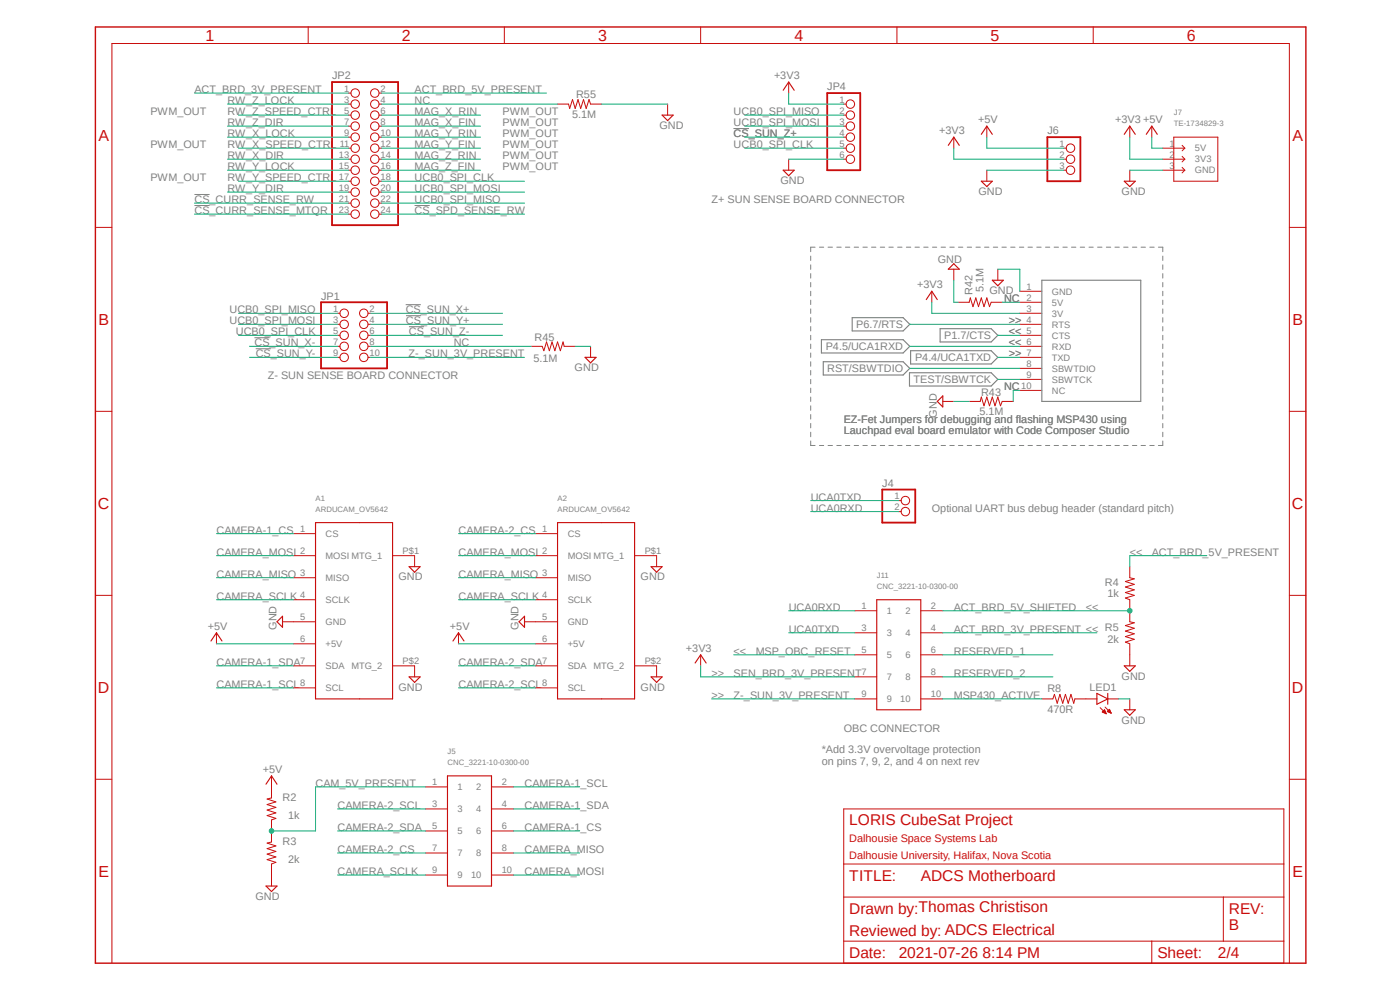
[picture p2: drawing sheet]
<svg xmlns="http://www.w3.org/2000/svg" width="420mm" height="297mm" viewBox="0 0 420 297" stroke-linecap="round" stroke-linejoin="round" font-family="sans-serif">
<path d="M27.9 7.7l364.3 281.7M392.2 7.7l-364.3 281.7" fill="none" stroke="#fff" stroke-width=".3"/>
<g fill="none" stroke="#808080" stroke-width=".3">
<path d="M220.1 38.5h4.5M58.3 58.3h4.6M58.3 61.6h4.6M124.4 61.6h4.5M243.2 76.8v1.3M243.2 79.4v1.3M244.5 74.1h-1.3v1.3M245.8 74.1h1.3M248.4 74.1h1.3M251 74.1h1.3M253.6 74.1h1.3M256.2 74.1h1.4"/>
<path d="M258.9 74.1h1.3M261.5 74.1h1.3M264.1 74.1h1.3M266.7 74.1h1.3M269.3 74.1h1.3M271.9 74.1h1.3M274.5 74.1h1.3M277.1 74.1h1.3M279.7 74.1h1.3M282.3 74.1h1.3M284.9 74.1h1.4M287.5 74.1h1.3"/>
<path d="M290.2 74.1h1.3M292.8 74.1h1.3M295.4 74.1h1.3M298 74.1h1.3M300.6 74.1h1.3M303.2 74.1h1.3M305.8 74.1h1.3M308.4 74.1h1.3M311 74.1h1.3M313.6 74.1h1.3M316.2 74.1h1.3M318.9 74.1h1.3"/>
<path d="M321.4 74.1h1.3M324.1 74.1h1.3M326.7 74.1h1.3M329.3 74.1h1.3M331.9 74.1h1.3M334.5 74.1h1.3M337.1 74.1h1.3M339.7 74.1h1.3M342.3 74.1h1.3M344.9 74.1h1.3M347.5 74.1h1.3v1.3M348.8 76.8v1.3"/>
<path d="M348.8 79.4v1.3M121.7 91.3h4.5M121.8 94.6h4.5M122.7 97.9h4.5M243.2 82v1.4M243.2 84.7v1.3M243.2 87.3v1.3M243.2 90v1.3M243.2 92.6v1.3M243.2 95.2v1.4M243.2 97.9v1.3M348.8 82v1.4"/>
<path d="M348.8 84.7v1.3M348.8 87.3v1.3M348.8 90v1.3M348.8 92.6v1.3M348.8 95.2v1.4M348.8 97.9v1.3M76.3 101.2h4.6M76.7 104.5h4.5M243.2 100.5v1.4M243.2 103.1v1.4M243.2 105.8v1.3M243.2 108.4v1.4"/>
<path d="M243.2 111v1.4M243.2 113.7v1.3M243.2 116.3v1.4M243.2 119v1.3M348.8 100.5v1.4M348.8 103.1v1.4M348.8 105.8v1.3M348.8 108.4v1.4M348.8 111v1.4M348.8 113.7v1.3M348.8 116.3v1.4M348.8 119v1.3"/>
<path d="M243.2 121.6v1.4M243.2 124.2v1.4M243.2 126.9v1.3M243.2 129.5v1.4M243.2 132.2v1.3h1.3M245.8 133.5h1.3M248.4 133.5h1.3M251 133.5h1.3M253.6 133.5h1.3M256.2 133.5h1.4M258.9 133.5h1.3M261.5 133.5h1.3"/>
<path d="M264.1 133.5h1.3M266.7 133.5h1.3M269.3 133.5h1.3M271.9 133.5h1.3M274.5 133.5h1.3M277.1 133.5h1.3M279.7 133.5h1.3M282.3 133.5h1.3M284.9 133.5h1.4M287.5 133.5h1.3M290.2 133.5h1.3M292.8 133.5h1.3"/>
<path d="M295.4 133.5h1.3M298 133.5h1.3M300.6 133.5h1.3M303.2 133.5h1.3M305.8 133.5h1.3M308.4 133.5h1.3M311 133.5h1.3M313.6 133.5h1.3M316.2 133.5h1.3M318.9 133.5h1.3M321.4 133.5h1.3M324.1 133.5h1.3"/>
<path d="M326.7 133.5h1.3M329.3 133.5h1.3M331.9 133.5h1.3M334.5 133.5h1.3M337.1 133.5h1.3M339.7 133.5h1.3M342.3 133.5h1.3M344.9 133.5h1.3M348.8 121.6v1.4M348.8 124.2v1.4M348.8 126.9v1.3M348.8 129.5v1.4"/>
<path d="M348.8 132.2v1.3h-1.3"/>
</g>
<path d="M255.7 95.2h15.2l2 2-2 2h-15.2zM282 98.5h15.3l2 2-2 2h-15.3zM246.4 101.8h24.5l2 2-2 2h-24.5zM247 108.4h23.9l2 2-2 2h-23.9zM272.8 111.7h24.5l2 2-2 2h-24.5zM273.2 105.1h24.1l2 2-2 2h-24.1z" fill="none" stroke="#808080" stroke-width=".34"/>
<path d="M28.6 8.1h363.2v280.6h-363.2z" fill="none" stroke="#c90d0c" stroke-width=".42"/>
<g fill="none" stroke="#c90d0c" stroke-width=".3">
<path d="M92.5 8.1v4.9M151.3 8.1v4.9M210.2 8.1v4.9M269.1 8.1v4.9M328 8.1v4.9M104.6 31.2h.7M104.6 34.5h.7M104.6 37.8h.7M104.6 27.9h.7M113.7 31.2h.8M113.7 34.5h.8M113.7 37.8h.8"/>
<path d="M113.7 27.9h.8M167.3 31.2h3.3l.3 1.3 .8-2.7 .9 2.7 .8-2.7 .8 2.7 .8-2.7 .9 2.7 .8-2.7 .5 1.4h3.3M200.3 31.2v3.3M236.6 24.6v3.3M253.1 31.2h.7M253.1 34.5h.7M253.1 37.8h.7M296 37.8v3.3M338.9 37.8v3.3M345.5 37.8v3.3M104.6 41.1h.7M104.6 44.4h.7"/>
<path d="M104.6 47.7h.7M104.6 51h.7M104.6 54.3h.7M104.6 57.6h.7M113.7 41.1h.8M113.7 44.4h.8M113.7 47.7h.8M113.7 51h.8M113.7 54.3h.8M113.7 57.6h.8M236.6 47.7v3.3M253.1 41.1h.7"/>
<path d="M253.1 44.4h.7M253.1 47.7h.7M286.1 41.1v3.3M296 51v3.3M319.2 44.4h.7M319.2 47.7h.7M319.2 51h.7M338.9 51v3.3M348.8 44.4h6.6M348.8 47.7h6.6M348.8 51h6.6M352.1 41.1h13.2v13.2h-13.2z"/>
<path d="M354.6 43.6l.8 .8M354.6 46.9l.8 .8M354.6 50.2l.8 .8M355.4 44.4l-.8 .8M355.4 47.7l-.8 .8M355.4 51l-.8 .8M28.6 68.2h5M104.6 60.9h.7M104.6 64.2h.7M113.7 60.9h.8M113.7 64.2h.8M386.8 68.2h5"/>
<path d="M101.3 93.9h.7M101.3 97.2h.7M110.4 93.9h.8M110.4 97.2h.8M279.5 87.3v3.3M286.1 80.7v3.3M287.4 90.6h3.3l.4-1.3 .8 2.6 .8-2.6 .8 2.6 .9-2.6 .8 2.6 .8-2.6 .8 2.6 .5-1.3h3.4M299.3 80.7v3.3M305.9 87.3h6.6M305.9 90.6h6.6M305.9 93.9h6.6M305.9 97.2h6.6"/>
<path d="M101.3 100.5h.7M101.3 103.8h.7M101.3 107.1h.7M110.4 100.5h.8M110.4 103.8h.8M110.4 107.1h.8M159.3 103.8h3.3l.6 1.3 .8-2.6 .8 2.6 .8-2.6 .9 2.6 .8-2.6 .8 2.6 .8-2.6 .3 1.3h3.4M177.2 103.8v3.3M305.9 100.5h6.6M305.9 103.8h6.6M305.9 107.1h6.6M305.9 110.4h6.6"/>
<path d="M305.9 113.7h6.6M305.9 117h6.6M28.6 123.3h5M282.8 120.3h3.3M290.7 120.3h3.3l.4-1.3 .8 2.6 .8-2.6 .8 2.6 .9-2.6 .8 2.6 .8-2.6 .8 2.6 .6-1.3h3.3M386.8 123.3h5M88.1 159.9h6.6M160.7 159.9h6.6M269.6 150h.7M269.6 153.3h.7M28.6 178.4h5M88.1 166.5h6.6"/>
<path d="M88.1 173.1h6.6M88.1 179.7h6.6M117.8 166.5h6.6v3.3M160.7 166.5h6.6M160.7 173.1h6.6M160.7 179.7h6.6M190.4 166.5h6.6v3.3M338.9 169.8v3.3l1.4 .4-2.7 .8 2.7 .8-2.7 .8 2.7 .9-2.7 .8 2.7 .8-2.7 .8 1.3 .5v6.7l1.4 .2-2.7 .9 2.7 .8-2.7 .8 2.7 .8-2.7 .9 2.7 .8-2.7 .8 1.3 .6v6.6M386.8 178.4h5M64.9 189.7v3.3M84.8 186.4h9.9M88.1 193h6.6"/>
<path d="M88.1 199.6h6.6M117.8 199.6h6.6v3.3M137.5 189.7v3.3M157.4 186.4h9.9M160.7 193h6.6M160.7 199.6h6.6M190.4 199.6h6.6v3.3M210.2 196.3v3.3M256.4 183h6.6M256.4 189.7h6.6M256.4 196.3h6.6M276.2 183h6.6"/>
<path d="M276.2 189.7h6.6M276.2 196.3h6.6M88.1 206.2h6.6M160.7 206.2h6.6M256.4 209.5h6.6M256.4 202.9h6.6M276.2 209.5h6.6M276.2 202.9h6.6M312.5 209.5h3.3l.5-1.4 .9 2.7 .8-2.7 .8 2.7 .8-2.7 .9 2.7 .8-2.7 .8 2.7 .4-1.3h6.6M330 212.1l1.9 1.8M330.8 213.4h.8M330.8 213.3h.8"/>
<path d="M330.9 213.2h.6M331 213.1h.5M331.1 213.6h.6M331.2 212.9h.2M331.3 212.8h.1M331.3 212.7l.6 1.2-1.2-.5zM331.4 213.7h.4M331.5 211.9l1.8 1.8M331.7 213.9h.1M332.2 213.2h.9M332.3 209.5h3.3M332.3 213.3h.9"/>
<path d="M332.4 213.1h.6M332.5 212.9h.5M332.7 213.4h.5M332.7 212.8h.2M332.8 212.6h.1M332.8 212.6l-.6 .6 1.1 .5M332.8 212.6l.5 1.1M333 213.6h.2M333.3 213.7h.1M338.9 209.5v3.2M28.6 233.6h5M81.4 232.5v6.6l-1.3 .4 2.7 .8-2.7 .8 2.7 .9-2.7 .8 2.7 .8-2.7 .8 2.7 .9-1.4 .4v6.6l-1.3 .4 2.7 .8-2.7 .8 2.7 .9-2.7 .8 2.7 .8-2.7 .8 2.7 .8-1.4 .6v6.6"/>
<path d="M127.7 235.8h6.5M147.4 235.8h6.7M386.8 233.6h5M127.7 242.4h6.5M127.7 249h6.5M127.7 255.7h6.5M147.4 242.4h6.7M147.4 249h6.7M147.4 255.7h6.7M253.1 242.4h132v46.3h-132zM253.1 259h132M127.7 262.3h6.5"/>
<path d="M147.4 262.3h6.7M253.1 268.9h132M367 268.9v13.2M33.6 288.7v-275.7h353.2v275.7M253.1 282.1h132M345.5 282.1v6.6"/>
<circle cx="106.5" cy="37.8" r="1.27"/>
<circle cx="106.5" cy="34.5" r="1.27"/>
<circle cx="106.5" cy="31.2" r="1.27"/>
<circle cx="106.5" cy="27.9" r="1.27"/>
<circle cx="112.4" cy="34.5" r="1.27"/>
<circle cx="112.4" cy="37.8" r="1.27"/>
<circle cx="112.4" cy="31.2" r="1.27"/>
<circle cx="112.4" cy="27.9" r="1.27"/>
<circle cx="255.1" cy="31.2" r="1.27"/>
<circle cx="255.1" cy="37.8" r="1.27"/>
<circle cx="255.1" cy="34.5" r="1.27"/>
<circle cx="106.5" cy="44.4" r="1.27"/>
<circle cx="106.5" cy="51" r="1.27"/>
<circle cx="106.5" cy="41.1" r="1.27"/>
<circle cx="106.5" cy="54.3" r="1.27"/>
<circle cx="106.5" cy="57.6" r="1.27"/>
<circle cx="106.5" cy="47.7" r="1.27"/>
<circle cx="112.4" cy="41.1" r="1.27"/>
<circle cx="112.4" cy="44.4" r="1.27"/>
<circle cx="112.4" cy="51" r="1.27"/>
<circle cx="112.4" cy="47.7" r="1.27"/>
<circle cx="112.4" cy="54.3" r="1.27"/>
<circle cx="112.4" cy="57.6" r="1.27"/>
<circle cx="255.1" cy="47.7" r="1.27"/>
<circle cx="255.1" cy="41.1" r="1.27"/>
<circle cx="255.1" cy="44.4" r="1.27"/>
<circle cx="321.1" cy="44.4" r="1.27"/>
<circle cx="321.1" cy="47.7" r="1.27"/>
<circle cx="321.1" cy="51" r="1.27"/>
<circle cx="106.5" cy="60.9" r="1.27"/>
<circle cx="106.5" cy="64.2" r="1.27"/>
<circle cx="112.4" cy="60.9" r="1.27"/>
<circle cx="112.4" cy="64.2" r="1.27"/>
<circle cx="103.2" cy="93.9" r="1.27"/>
<circle cx="103.2" cy="97.2" r="1.27"/>
<circle cx="109.1" cy="97.2" r="1.27"/>
<circle cx="109.1" cy="93.9" r="1.27"/>
<circle cx="103.2" cy="100.5" r="1.27"/>
<circle cx="103.2" cy="107.1" r="1.27"/>
<circle cx="103.2" cy="103.8" r="1.27"/>
<circle cx="109.1" cy="107.1" r="1.27"/>
<circle cx="109.1" cy="100.5" r="1.27"/>
<circle cx="109.1" cy="103.8" r="1.27"/>
<circle cx="271.6" cy="150" r="1.27"/>
<circle cx="271.6" cy="153.3" r="1.27"/>
</g>
<g fill="none" stroke="#c90d0c" stroke-width=".34">
<path d="M198.6 34.5h3.3l-1.6 1.7zM234.9 27.1l1.7-2.5 1.7 2.5M234.9 51h3.4l-1.7 1.7zM284.5 43.6l1.6-2.5 1.7 2.5M294.4 40.3l1.6-2.5 1.7 2.5M294.4 54.3h3.3l-1.7 1.6zM337.3 54.3h3.3l-1.7 1.6zM337.3 40.3l1.6-2.5 1.7 2.5M343.9 40.3l1.6-2.5 1.7 2.5M286.1 79l1.7 1.7h-3.3zM277.9 89.8l1.6-2.5 1.7 2.5M297.7 84h3.3l-1.7 1.6z"/>
<path d="M175.5 107.1h3.3l-1.6 1.7zM281.2 120.3l1.6-1.6v3.3zM94.7 156.6h23.1v52.9h-23.1zM167.3 156.6h23.1v52.9h-23.1zM122.7 169.8h3.3l-1.6 1.7zM195.3 169.8h3.3l-1.6 1.7zM263 179.7h13.2v33h-13.2zM63.3 192.1l1.6-2.4 1.7 2.4M83.1 186.4l1.7-1.7v3.3zM135.9 192.1l1.6-2.4 1.7 2.4M157.4 184.7v3.3l-1.7-1.6zM208.5 198.7l1.7-2.4 1.6 2.4"/>
<path d="M337.3 199.6h3.3l-1.7 1.6zM122.7 202.9h3.3l-1.6 1.6zM195.3 202.9h3.3l-1.6 1.6zM329.1 207.8l3.2 1.7-3.2 1.6zM332.3 207.8v3.3M337.3 212.7h3.3l-1.7 1.7zM79.8 235l1.6-2.5 1.7 2.5M134.2 232.5h13.2v33.1h-13.2zM79.8 265.6h3.3l-1.7 1.6z"/>
</g>
<path d="M99.6 24.6h19.8v42.9h-19.8zM248.2 27.9h9.9v23.1h-9.9zM314.2 41.1h9.9v13.2h-9.9zM96.3 90.6h19.8v19.8h-19.8zM264.7 146.7h9.9v9.9h-9.9z" fill="none" stroke="#c90d0c" stroke-width=".55"/>
<g fill="none" stroke="#0dab76" stroke-width=".3">
<path d="M58.3 27.9h46.3M68.2 37.8h36.4M71.5 34.5h33.1M114.5 34.5h29.6M114.5 37.8h29.6M114.5 27.9h49.5M180.5 31.2h19.8M223.4 34.5h29.7M223.4 37.8h29.7M236.6 27.9v3.3h16.5M68.2 57.6h36.4M68.2 47.7h36.4"/>
<path d="M71.5 54.3h33.1M71.5 44.4h33.1M114.5 54.3h42.9M114.5 44.4h29.6M114.5 57.6h42.9M114.5 41.1h29.6M114.5 47.7h29.6M114.5 51h29.6M223.4 44.4h29.7M236.6 47.7h16.5M286.1 44.4v3.3h33.1M296 41.1v3.3h23.2"/>
<path d="M296 51h23.2M338.9 41.1v6.6h9.9M338.9 51h9.9M345.5 41.1v3.3h3.3M58.3 60.9h46.3M58.3 64.2h46.3M114.5 60.9h42.9M71.5 93.9h29.8M71.5 97.2h29.8M111.2 93.9h39.5M111.2 97.2h39.5M279.5 90.6v3.3h26.4"/>
<path d="M286.1 84v6.6h1.3M299.3 80.7h6.6v6.6M71.5 100.5h29.8M74.8 103.8h26.5M74.8 107.1h26.5M111.2 100.5h39.5M172.6 103.8h4.6M286.1 120.3h4.6M243.2 150h26.4M243.2 153.3h26.4M362 166.5h-23.1v3.3M64.9 193h23.2"/>
<path d="M137.5 193h23.2M210.2 199.6v3.3h46.2M236.6 189.7h19.8M236.6 183h19.8M282.8 189.7h46.3M335.6 209.5h3.3M81.4 249h13.3"/>
</g>
<circle cx="81.4" cy="249" r=".68" fill="#0dab76"/>
<g fill="none" stroke="#0dab76" stroke-width=".3">
<path d="M127.7 235.8h-33v13.2"/>
<circle cx="81.4" cy="249" r=".68"/>
</g>
<circle cx="338.9" cy="183" r=".68" fill="#0dab76"/>
<g fill="none" stroke="#0dab76" stroke-width=".3">
<path d="M68.2 31.2h36.4M114.5 31.2h52.8M68.2 41.1h36.4M68.2 51h36.4M223.4 41.1h29.7M114.5 64.2h42.9M272.9 97.2h33M300.7 90.6h5.2M111.2 107.1h46.2M111.2 103.8h48.1M272.9 110.4h33M272.9 103.8h33"/>
<path d="M299.3 113.7h6.6M299.3 107.1h6.6M299.3 100.5h6.6M305.9 117h-1.9v3.3M64.9 159.9h23.2M137.5 159.9h23.2M64.9 179.7h23.2M64.9 173.1h23.2M64.9 166.5h23.2M137.5 179.7h23.2M137.5 173.1h23.2M137.5 166.5h23.2"/>
<path d="M64.9 199.6h23.2M137.5 199.6h23.2M220.1 196.3h36.3M282.8 183h56.1M282.8 196.3h33M64.9 206.2h23.2M137.5 206.2h23.2M213.5 209.5h42.9M282.8 202.9h33M282.8 209.5h29.7M154.1 235.8h19.8M101.3 242.4h26.4"/>
<path d="M101.3 249h26.4M101.3 255.7h26.4M154.1 242.4h19.8M154.1 249h19.8M154.1 255.7h19.8M101.3 262.3h26.4M154.1 262.3h19.8"/>
<circle cx="338.9" cy="183" r=".68"/>
</g>
<path d="M312.5 84h29.7v36.3h-29.7z" fill="none" stroke="#808080" stroke-width=".34"/>
<g font-size="4.8" fill="#c90d0c">
<text x="61.7" y="12.2">1</text>
<text x="120.6" y="12.2">2</text>
<text x="179.5" y="12.2">3</text>
<text x="238.3" y="12.2">4</text>
<text x="297.2" y="12.2">5</text>
<text x="356.1" y="12.2">6</text>
<text x="29.5" y="42.3">A</text>
<text x="387.7" y="42.3">A</text>
<text x="29.5" y="97.4">B</text>
<text x="387.7" y="97.4">B</text>
<text x="29.4" y="152.5">C</text>
<text x="387.6" y="152.5">C</text>
<text x="29.4" y="207.7">D</text>
<text x="387.6" y="207.7">D</text>
<text x="29.5" y="262.8">E</text>
<text x="387.7" y="262.8">E</text>
</g>
<g font-size="4.7" fill="#c90d0c">
<text x="254.8" y="247.4">LORIS CubeSat Project</text>
<text x="254.8" y="263.9">TITLE:</text>
<text x="276.2" y="263.9">ADCS Motherboard</text>
<text x="254.8" y="273.8">Drawn by:Thomas Christison</text>
<text x="368.6" y="273.8">REV:</text>
<text x="254.8" y="280.4">Reviewed by: ADCS Electrical</text>
<text x="368.6" y="278.8">B</text>
<text x="254.8" y="287">Date:</text>
<text x="269.6" y="287">2021-07-26 8:14 PM</text>
<text x="347.2" y="287">Sheet:</text>
<text x="365.3" y="287">2/4</text>
</g>
<g font-size="3.3" fill="#808080">
<text x="99.6" y="23.7">JP2</text>
<text x="232.2" y="23.6">+3V3</text>
<text x="58.3" y="27.9">ACT_BRD_3V_PRESENT</text>
<text x="124.4" y="27.9">ACT_BRD_5V_PRESENT</text>
<text x="172.8" y="29.3">R55</text>
<text x="248.2" y="27.1">JP4</text>
<text x="45.1" y="34.5">PWM_OUT</text>
<text x="68.2" y="34.5">RW_Z_SPEED_CTRL</text>
<text x="68.2" y="31.2">RW_Z_LOCK</text>
<text x="124.4" y="31.2">NC</text>
<text x="124.4" y="34.5">MAG_X_RIN</text>
<text x="150.8" y="34.5">PWM_OUT</text>
<text x="171.6" y="35.5">5.1M</text>
<text x="220.1" y="34.5">UCB0_SPI_MISO</text>
<text x="68.2" y="37.8">RW_Z_DIR</text>
<text x="68.2" y="41.1">RW_X_LOCK</text>
<text x="124.4" y="41.1">MAG_Y_RIN</text>
<text x="124.4" y="37.8">MAG_X_FIN</text>
<text x="150.8" y="41.1">PWM_OUT</text>
<text x="150.8" y="37.8">PWM_OUT</text>
<text x="197.8" y="38.6">GND</text>
<text x="220.1" y="37.8">UCB0_SPI_MOSI</text>
<text x="220.1" y="41.1">CS_SUN_Z+</text>
<text x="281.7" y="40.1">+3V3</text>
<text x="293.5" y="36.8">+5V</text>
<text x="314.2" y="40.3">J6</text>
<text x="334.5" y="36.8">+3V3 +5V</text>
<text x="45.1" y="44.4">PWM_OUT</text>
<text x="68.2" y="44.4">RW_X_SPEED_CTRL</text>
<text x="68.2" y="47.7">RW_X_DIR</text>
<text x="124.4" y="44.4">MAG_Y_FIN</text>
<text x="124.4" y="47.7">MAG_Z_RIN</text>
<text x="150.8" y="47.7">PWM_OUT</text>
<text x="150.8" y="44.4">PWM_OUT</text>
<text x="220.1" y="44.4">UCB0_SPI_CLK</text>
<text x="68.2" y="51">RW_Y_LOCK</text>
<text x="124.4" y="51">MAG_Z_FIN</text>
<text x="150.8" y="51">PWM_OUT</text>
<text x="45.1" y="54.3">PWM_OUT</text>
<text x="68.2" y="54.3">RW_Y_SPEED_CTRL</text>
<text x="68.2" y="57.6">RW_Y_DIR</text>
<text x="124.4" y="54.3">UCB0_SPI_CLK</text>
<text x="124.4" y="57.6">UCB0_SPI_MOSI</text>
<text x="234.1" y="55.1">GND</text>
<text x="293.5" y="58.4">GND</text>
<text x="336.5" y="58.4">GND</text>
<text x="58.3" y="60.9">CS_CURR_SENSE_RW</text>
<text x="58.3" y="64.2">CS_CURR_SENSE_MTQR</text>
<text x="124.4" y="60.9">UCB0_SPI_MISO</text>
<text x="124.4" y="64.2">CS_SPD_SENSE_RW</text>
<text x="213.5" y="60.9">Z+ SUN SENSE BOARD CONNECTOR</text>
<text x="281.3" y="78.9">GND</text>
<text x="96.3" y="89.8">JP1</text>
<text x="275.1" y="86.3">+3V3</text>
<text x="291.7" y="88.3" transform="rotate(-90 291.7 88.3)">R42</text>
<text x="295" y="87.6" transform="rotate(-90 295 87.6)">5.1M</text>
<text x="296.8" y="88.1">GND</text>
<text x="68.8" y="93.9">UCB0_SPI_MISO</text>
<text x="121.7" y="93.9">CS_SUN_X+</text>
<text x="301.2" y="90.6">NC</text>
<text x="68.8" y="97.2">UCB0_SPI_MOSI</text>
<text x="70.7" y="100.5">UCB0_SPI_CLK</text>
<text x="121.8" y="97.2">CS_SUN_Y+</text>
<text x="122.7" y="100.5">CS_SUN_Z-</text>
<text x="256.9" y="98.4">P6.7/RTS</text>
<text x="283.3" y="101.7">P1.7/CTS</text>
<text x="302.6" y="97.2">&gt;&gt;</text>
<text x="302.6" y="100.5">&lt;&lt;</text>
<text x="76.3" y="103.8">CS_SUN_X-</text>
<text x="76.7" y="107.1">CS_SUN_Y-</text>
<text x="122.6" y="107.1">Z-_SUN_3V_PRESENT</text>
<text x="136.1" y="103.8">NC</text>
<text x="160.4" y="102.2">R45</text>
<text x="247.7" y="105">P4.5/UCA1RXD</text>
<text x="302.6" y="103.8">&lt;&lt;</text>
<text x="302.6" y="107.1">&gt;&gt;</text>
<text x="80.3" y="113.7">Z- SUN SENSE BOARD CONNECTOR</text>
<text x="160" y="108.5">5.1M</text>
<text x="172.4" y="111.3">GND</text>
<text x="248.2" y="111.6">RST/SBWTDIO</text>
<text x="274.5" y="108.3">P4.4/UCA1TXD</text>
<text x="274.1" y="114.9">TEST/SBWTCK</text>
<text x="294.3" y="118.7">R43</text>
<text x="301.2" y="117">NC</text>
<text x="281" y="125.1" transform="rotate(-90 281 125.1)">GND</text>
<text x="293.8" y="124.3">5.1M</text>
<text x="253.1" y="126.7">EZ-Fet Jumpers for debugging and flashing MSP430 using</text>
<text x="253.1" y="130.2">Lauchpad eval board emulator with Code Composer Studio</text>
<text x="264.7" y="145.9">J4</text>
<text x="243.2" y="150">UCA0TXD</text>
<text x="243.2" y="153.3">UCA0RXD</text>
<text x="279.5" y="153.3">Optional UART bus debug header (standard pitch)</text>
<text x="64.9" y="159.9">CAMERA-1_CS</text>
<text x="137.5" y="159.9">CAMERA-2_CS</text>
<text x="64.9" y="166.5">CAMERA_MOSI</text>
<text x="137.5" y="166.5">CAMERA_MOSI</text>
<text x="338.9" y="166.5">&lt;&lt;</text>
<text x="345.5" y="166.5">ACT_BRD_5V_PRESENT</text>
<text x="64.9" y="173.1">CAMERA_MISO</text>
<text x="119.6" y="173.9">GND</text>
<text x="137.5" y="173.1">CAMERA_MISO</text>
<text x="192.2" y="173.9">GND</text>
<text x="64.9" y="179.7">CAMERA_SCLK</text>
<text x="137.5" y="179.7">CAMERA_SCLK</text>
<text x="331.5" y="175.8">R4</text>
<text x="332.2" y="179.1">1k</text>
<text x="236.6" y="183.1">UCA0RXD</text>
<text x="286.1" y="183.1">ACT_BRD_5V_SHIFTED</text>
<text x="325.8" y="183.1">&lt;&lt;</text>
<text x="62.4" y="188.7">+5V</text>
<text x="82.9" y="188.8" transform="rotate(-90 82.9 188.8)">GND</text>
<text x="135" y="188.7">+5V</text>
<text x="155.6" y="188.8" transform="rotate(-90 155.6 188.8)">GND</text>
<text x="236.6" y="189.7">UCA0TXD</text>
<text x="286.1" y="189.7">ACT_BRD_3V_PRESENT &lt;&lt; R5</text>
<text x="205.8" y="195.3">+3V3</text>
<text x="220.1" y="196.3">&lt;&lt;</text>
<text x="226.7" y="196.3">MSP_OBC_RESET</text>
<text x="286.1" y="196.3">RESERVED_1</text>
<text x="332.2" y="192.6">2k</text>
<text x="64.9" y="199.6">CAMERA-1_SDA</text>
<text x="137.5" y="199.6">CAMERA-2_SDA</text>
<text x="213.5" y="202.9">&gt;&gt;</text>
<text x="220.1" y="202.9">SEN_BRD_3V_PRESENT</text>
<text x="286.1" y="202.9">RESERVED_2</text>
<text x="336.5" y="203.7">GND</text>
<text x="64.9" y="206.2">CAMERA-1_SCL</text>
<text x="119.6" y="207">GND</text>
<text x="137.5" y="206.2">CAMERA-2_SCL</text>
<text x="192.2" y="207">GND</text>
<text x="213.5" y="209.5">&gt;&gt;</text>
<text x="220.1" y="209.5">Z-_SUN_3V_PRESENT</text>
<text x="286.1" y="209.5">MSP430_ACTIVE</text>
<text x="314.2" y="207.5">R8</text>
<text x="326.8" y="207.1">LED1</text>
<text x="314.2" y="213.7">470R</text>
<text x="253.1" y="219.3">OBC CONNECTOR</text>
<text x="336.5" y="216.9">GND</text>
<text x="246.5" y="225.8">*Add 3.3V overvoltage protection</text>
<text x="78.9" y="231.6">+5V</text>
<text x="246.5" y="229.2">on pins 7, 9, 2, and 4 on next rev</text>
<text x="94.7" y="235.8">CAM_5V_PRESENT</text>
<text x="157.4" y="235.8">CAMERA-1_SCL</text>
<text x="84.8" y="240.1">R2</text>
<text x="86.4" y="245.5">1k</text>
<text x="101.3" y="242.4">CAMERA-2_SCL</text>
<text x="157.4" y="242.4">CAMERA-1_SDA</text>
<text x="101.3" y="249.1">CAMERA-2_SDA</text>
<text x="157.4" y="249.1">CAMERA-1_CS</text>
<text x="84.8" y="253.3">R3</text>
<text x="101.3" y="255.7">CAMERA-2_CS</text>
<text x="157.4" y="255.7">CAMERA_MISO</text>
<text x="86.4" y="258.7">2k</text>
<text x="101.3" y="262.3">CAMERA_SCLK</text>
<text x="157.4" y="262.3">CAMERA_MOSI</text>
<text x="76.6" y="269.7">GND</text>
</g>
<g font-size="3.3" fill="#c90d0c">
<text x="254.8" y="252.4">Dalhousie Space Systems Lab</text>
<text x="254.8" y="257.3">Dalhousie University, Halifax, Nova Scotia</text>
</g>
<g font-size="2.8" fill="#808080">
<text x="103.3" y="27.4">1</text>
<text x="114.2" y="27.4">2</text>
<text x="103.3" y="30.7">3</text>
<text x="103.3" y="34">5</text>
<text x="114.2" y="30.7">4</text>
<text x="114.2" y="34">6</text>
<text x="251.8" y="30.7">1</text>
<text x="251.8" y="34">2</text>
<text x="103.3" y="37.3">7</text>
<text x="103.3" y="40.6">9</text>
<text x="114.2" y="37.3">8</text>
<text x="114.2" y="40.6">10</text>
<text x="251.8" y="37.3">3</text>
<text x="251.8" y="40.6">4</text>
<text x="101.7" y="47.2">13</text>
<text x="101.9" y="43.9">11</text>
<text x="114.2" y="43.9">12</text>
<text x="114.2" y="47.2">14</text>
<text x="251.8" y="43.9">5</text>
<text x="251.8" y="47.2">6</text>
<text x="317.8" y="43.9">1</text>
<text x="317.8" y="47.2">2</text>
<text x="350.9" y="43.9">1</text>
<text x="350.9" y="47.2">2</text>
<text x="358.5" y="45.4">5V</text>
<text x="101.7" y="50.5">15</text>
<text x="101.7" y="53.8">17</text>
<text x="114.2" y="50.5">16</text>
<text x="114.2" y="53.8">18</text>
<text x="317.8" y="50.5">3</text>
<text x="350.9" y="50.5">3</text>
<text x="358.5" y="48.7">3V3</text>
<text x="358.5" y="52">GND</text>
<text x="101.7" y="57.2">19</text>
<text x="114.2" y="57.2">20</text>
<text x="101.7" y="60.5">21</text>
<text x="101.7" y="63.8">23</text>
<text x="114.2" y="60.5">22</text>
<text x="114.2" y="63.8">24</text>
<text x="307.9" y="86.8">1</text>
<text x="315.6" y="88.3">GND</text>
<text x="100" y="93.4">1</text>
<text x="110.9" y="93.4">2</text>
<text x="307.9" y="90.1">2</text>
<text x="307.9" y="93.4">3</text>
<text x="315.6" y="91.6">5V</text>
<text x="315.6" y="94.9">3V</text>
<text x="100" y="96.7">3</text>
<text x="100" y="100">5</text>
<text x="110.9" y="96.7">4</text>
<text x="110.9" y="100">6</text>
<text x="307.9" y="96.7">4</text>
<text x="307.9" y="100">5</text>
<text x="315.6" y="98.2">RTS</text>
<text x="315.6" y="101.5">CTS</text>
<text x="100" y="103.3">7</text>
<text x="100" y="106.6">9</text>
<text x="110.9" y="103.3">8</text>
<text x="110.9" y="106.6">10</text>
<text x="307.9" y="103.3">6</text>
<text x="307.9" y="106.6">7</text>
<text x="315.6" y="104.8">RXD</text>
<text x="307.9" y="109.9">8</text>
<text x="307.9" y="113.2">9</text>
<text x="315.6" y="108.1">TXD</text>
<text x="315.6" y="111.4">SBWTDIO</text>
<text x="306.4" y="116.5">10</text>
<text x="315.6" y="114.7">SBWTCK</text>
<text x="315.6" y="118">NC</text>
<text x="268.3" y="149.6">1</text>
<text x="268.3" y="152.9">2</text>
<text x="90" y="159.5">1</text>
<text x="97.7" y="160.9">CS</text>
<text x="162.7" y="159.5">1</text>
<text x="170.3" y="160.9">CS</text>
<text x="90" y="166.1">2</text>
<text x="97.7" y="167.5">MOSI MTG_1</text>
<text x="120.8" y="166.1">P$1</text>
<text x="162.7" y="166.1">2</text>
<text x="170.3" y="167.5">MOSI MTG_1</text>
<text x="193.4" y="166.1">P$1</text>
<text x="90" y="172.7">3</text>
<text x="162.7" y="172.7">3</text>
<text x="90" y="179.3">4</text>
<text x="97.7" y="174.1">MISO</text>
<text x="162.7" y="179.3">4</text>
<text x="170.3" y="174.1">MISO</text>
<text x="90" y="185.9">5</text>
<text x="97.7" y="180.7">SCLK</text>
<text x="162.7" y="185.9">5</text>
<text x="170.3" y="180.7">SCLK</text>
<text x="258.4" y="182.6">1</text>
<text x="266.1" y="184">1</text>
<text x="271.6" y="184">2</text>
<text x="279.3" y="182.6">2</text>
<text x="97.7" y="187.3">GND</text>
<text x="170.3" y="187.3">GND</text>
<text x="258.4" y="189.2">3</text>
<text x="266.1" y="190.6">3</text>
<text x="271.6" y="190.6">4</text>
<text x="279.3" y="189.2">4</text>
<text x="90" y="192.5">6</text>
<text x="97.7" y="193.9">+5V</text>
<text x="162.7" y="192.5">6</text>
<text x="170.3" y="193.9">+5V</text>
<text x="258.4" y="195.8">5</text>
<text x="266.1" y="197.2">5</text>
<text x="271.6" y="197.2">6</text>
<text x="279.3" y="195.8">6</text>
<text x="90" y="199.1">7</text>
<text x="97.7" y="200.5">SDA</text>
<text x="105.4" y="200.5">MTG_2</text>
<text x="120.8" y="199.1">P$2</text>
<text x="162.7" y="199.1">7</text>
<text x="170.3" y="200.5">SDA</text>
<text x="178" y="200.5">MTG_2</text>
<text x="193.4" y="199.1">P$2</text>
<text x="258.4" y="202.4">7</text>
<text x="266.1" y="203.8">7</text>
<text x="271.6" y="203.8">8</text>
<text x="279.3" y="202.4">8</text>
<text x="90" y="205.7">8</text>
<text x="97.7" y="207.1">SCL</text>
<text x="162.7" y="205.7">8</text>
<text x="170.3" y="207.1">SCL</text>
<text x="258.4" y="209">9</text>
<text x="279.3" y="209">10</text>
<text x="266.1" y="210.4">9</text>
<text x="270" y="210.4">10</text>
<text x="129.7" y="235.4">1</text>
<text x="137.3" y="236.9">1</text>
<text x="142.9" y="236.9">2</text>
<text x="150.5" y="235.4">2</text>
<text x="129.7" y="242">3</text>
<text x="137.3" y="243.5">3</text>
<text x="142.9" y="243.5">4</text>
<text x="150.5" y="242">4</text>
<text x="129.7" y="248.6">5</text>
<text x="137.3" y="250.1">5</text>
<text x="142.9" y="250.1">6</text>
<text x="150.5" y="248.6">6</text>
<text x="129.7" y="255.2">7</text>
<text x="137.3" y="256.7">7</text>
<text x="142.9" y="256.7">8</text>
<text x="150.5" y="255.2">8</text>
<text x="129.7" y="261.8">9</text>
<text x="137.3" y="263.3">9</text>
<text x="141.3" y="263.3">10</text>
<text x="150.5" y="261.8">10</text>
</g>
<g font-size="2.3" fill="#808080">
<text x="352.1" y="34.5">J7</text>
<text x="352.1" y="37.8">TE-1734829-3</text>
<text x="94.7" y="153.3">ARDUCAM_OV5642</text>
<text x="94.7" y="150">A1</text>
<text x="167.3" y="153.3">ARDUCAM_OV5642</text>
<text x="167.3" y="150">A2</text>
<text x="263" y="173.1">J11</text>
<text x="263" y="176.4">CNC_3221-10-0300-00</text>
<text x="134.3" y="225.9">J5</text>
<text x="134.3" y="229.2">CNC_3221-10-0300-00</text>
</g>
</svg>
